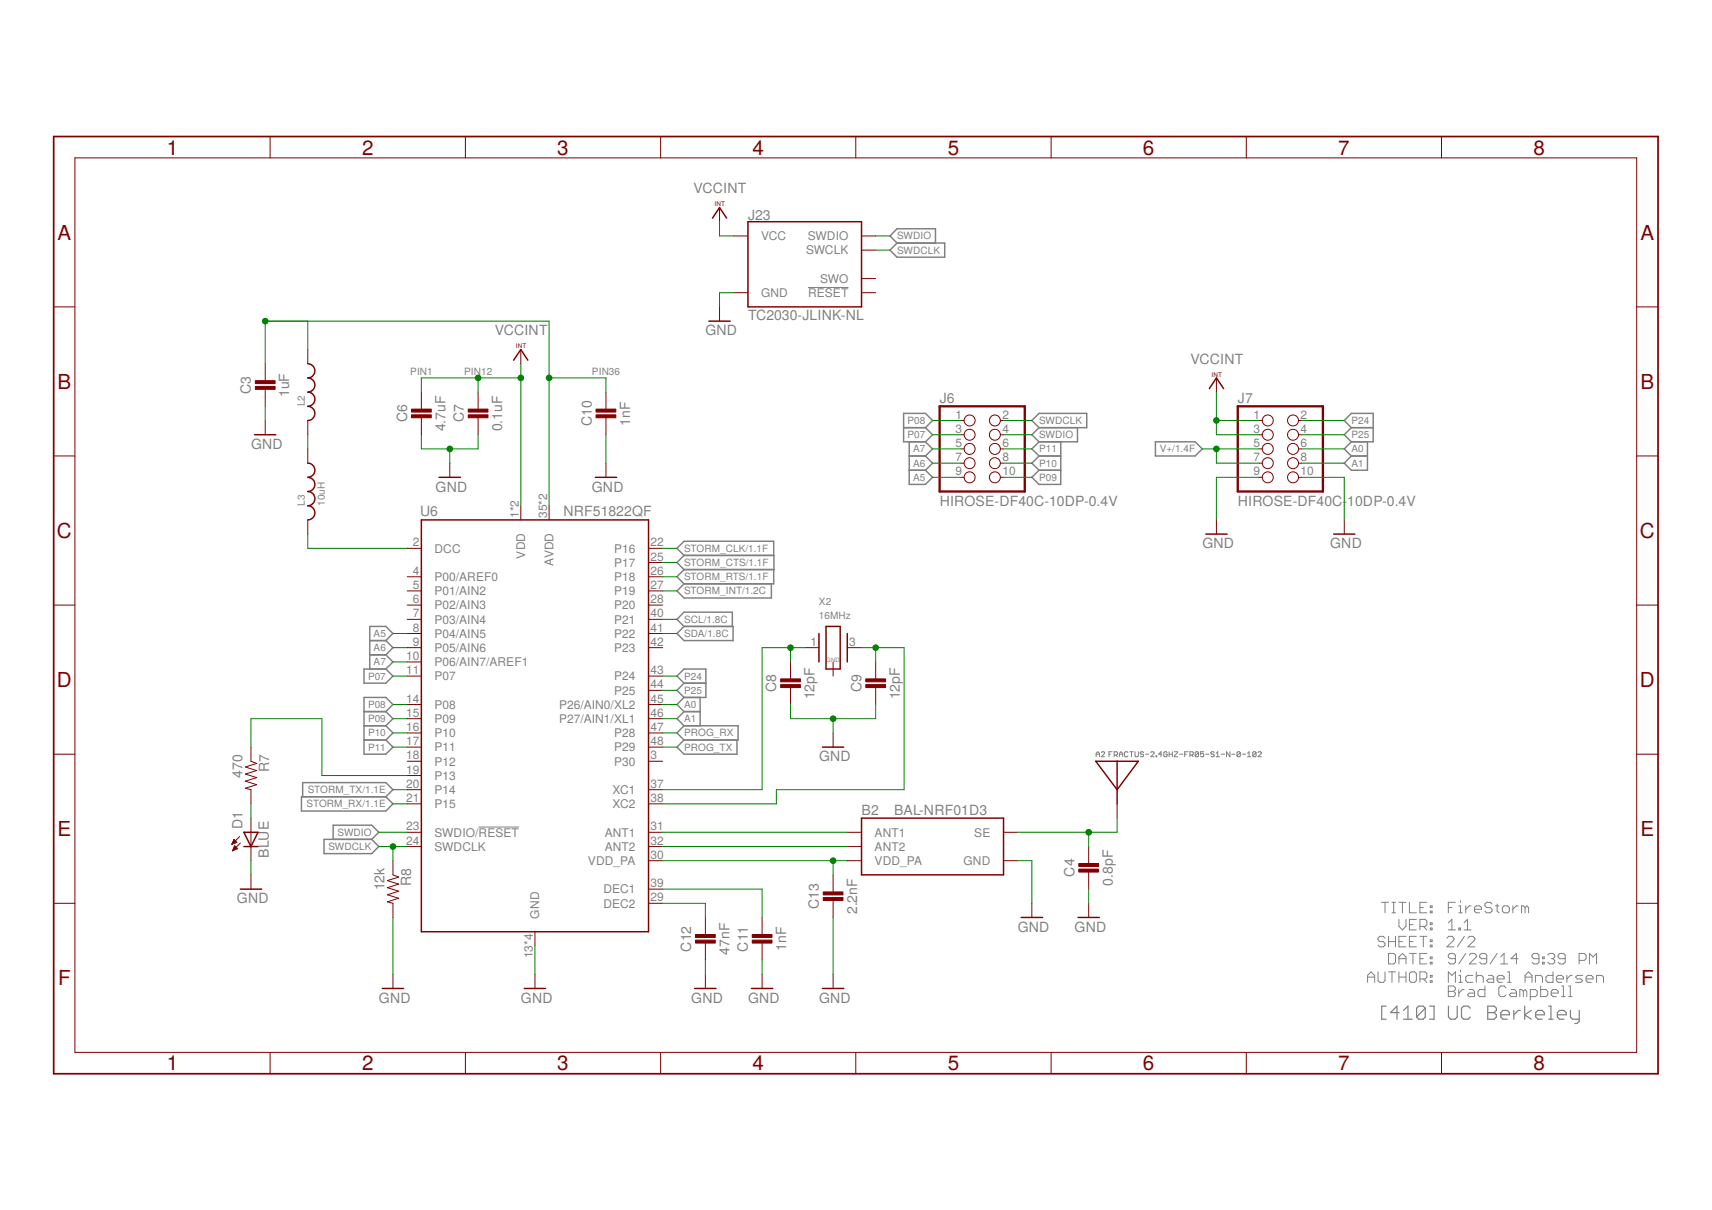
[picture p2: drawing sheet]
<svg xmlns="http://www.w3.org/2000/svg" width="297mm" height="210mm" viewBox="0 0 297 210" stroke-linecap="round" stroke-linejoin="round" font-family="sans-serif">
<g fill="none" stroke="#808080" stroke-width=".17">
<path d="M140.2 49.9h7M190.2 130.8h.6M190.2 131.3v-.6l.3-.3 .3 .3v.6M191.1 130.6l.1-.2h.3l.2 .2-.6 .7h.6M192.4 130.8h.3M193 130.4h-.6v.9M193.3 131h.4l.2-.2v-.2l-.2-.2h-.4v.9M193.6 131l.3 .3M194.2 130.8h.6M194.2 131.3v-.6l.3-.3 .3 .3v.6M195.7 130.6l-.1-.2h-.3l-.2 .2v.5l.2 .2h.3l.1-.2M196 130.4h.6"/>
<path d="M196.3 130.4v.9M196.9 130.4v.7l.2 .2h.3l.1-.2v-.7M198.4 130.6l-.1-.2h-.3l-.2 .3 .2 .1h.3l.1 .3-.1 .2h-.3l-.2-.2M198.8 130.8h.5M199.7 130.6l.1-.2h.3l.1 .2-.5 .7h.5M200.6 131.1h.1v.2h-.1zM201.6 130.8h-.6l.4-.4v.9M202.5 130.6l-.1-.2h-.3l-.2 .2v.5l.2 .2h.3l.1-.2v-.3h-.3M202.8 130.8h.6M202.8 130.4v.9M203.4 130.4v.9M203.8 130.4h.5v.2l-.5 .5v.2h.5"/>
<path d="M204.7 130.8h.5M205.5 130.8h.3M206.1 130.4h-.6v.9M206.5 131h.4l.1-.2-.1-.4h-.4v.9M206.8 131l.2 .3M207.9 130.6l-.1-.2h-.3l-.1 .2v.5M207.9 130.6v.5l-.1 .2h-.3l-.1-.2M207.9 130.6l-.5 .5M208.9 130.4h-.6v.4l.4-.1 .2 .1v.3l-.2 .2h-.3l-.1-.2M209.2 130.8h.6M210.7 130.6l-.2-.2h-.3l-.1 .3 .1 .1h.3l.2 .3-.2 .2h-.3l-.1-.2M211 131.3h.6"/>
<path d="M211 130.7l.3-.3v.9M211.9 130.8h.6M213.4 130.4v.9l-.6-.9v.9M213.7 130.8h.6M215.2 130.6l-.1-.2h-.3l-.2 .2v.5M215.2 130.6v.5l-.1 .2h-.3l-.2-.2M215.2 130.6l-.6 .5M215.5 130.8h.6M216.5 131.3h.5M216.5 130.7l.2-.3v.9M217.9 130.6l-.1-.2h-.3l-.1 .2v.5M217.9 130.6v.5l-.1 .2h-.3l-.1-.2"/>
<path d="M217.9 130.6l-.5 .5M218.3 130.6l.1-.2h.3l.1 .2-.5 .7h.5M83 143.5h7M239.7 156.5h1.2M240.3 156.5v1.8M241.5 156.5h.6M241.5 158.3h.6M241.8 156.5v1.8M242.7 156.5h1.2M242.7 159.5v1.2l.6 .6 .6-.6v-1.2M243.3 156.5v1.8M244.5 156.5v1.8h1.2"/>
<path d="M245.7 159.5h-1.2v1.8h1.2M246.4 157.4h.6M247.6 156.5h-1.2v1.8h1.2M248.2 158.1h.3v.2h-.3zM248.2 157.1h.3v.3h-.3zM251.3 157.4h.6M252.5 156.5h-1.2v1.8M253.1 158.3h.6M253.1 157.1h.3v1.2M253.4 156.2v.3M254.3 157.1v1.2M255.2 157.1h-.3l-.6 .6"/>
<path d="M255.8 157.7h1.2v-.3l-.3-.3h-.6l-.3 .3v.7l.3 .2h.6M258.9 156.8l-.3-.3h-.7l-.3 .3v.3l.3 .3h.7l.3 .3v.4l-.3 .2h-.7l-.3-.2M259.5 157.1h.6M259.8 156.8v1.3l.3 .2M260.7 157.4l.3-.3h.6l.3 .3v.7l-.3 .2h-.6l-.3-.2zM262.5 157.1v1.2M263.4 157.1h-.3l-.6 .6M264.6 157.4l-.3-.3h-.3v1.2M264.6 157.4v.9M264.6 157.4l.3-.3 .3 .3v.9M237.3 170.4v-1.2l.6-.6 .6 .6v1.2M237.3 169.5h1.2"/>
<path d="M239.1 168.6v1.5l.3 .3h.6l.3-.3v-1.5M240.3 162.8l-.3-.4h-.6l-.3 .4v.2l.3 .3h.6l.3 .4v.3l-.3 .3h-.6l-.3-.3M240.9 162.4v1.9M240.9 165.4h.9l.3 .3v1.2l-.3 .3h-.9zM240.9 168.6h1.2M240.9 163.3h1.2M241.5 168.6v1.8M242.1 162.4v1.9M242.7 167.2v-1.2l.6-.6 .6 .6v1.2M242.7 168.6v1.8M242.7 166.3h1.2M242.7 169.5h1.2"/>
<path d="M242.7 163.3h.6M243.9 162.4h-1.2v1.9h1.2M243.9 168.6v1.8M244.5 160.4h.7M244.5 165.4h1.2M244.5 163.3h.7M244.8 168.6h.6l.3 .3v1.2l-.3 .3h-.6l-.3-.3v-1.2zM245.2 165.4v1.8M245.7 162.4h-1.2v1.9h1.2M246.4 160.7h.9l.3-.3v-.6l-.3-.3h-.9v1.8M246.4 169.8h.9l.3-.3v-.6l-.3-.3h-.9v1.8M246.4 166.3h.6"/>
<path d="M246.4 162.4h1.2M247 160.7l.6 .6M247 169.8l.6 .6M247 162.4v1.9M247.6 165.4h-1.2v1.8h1.2M248.2 160.1h.3v.3h-.3zM248.2 161h.3v.3h-.3zM248.2 163h.3v.3h-.3zM248.2 164h.3v.3h-.3zM248.2 166h.3v.3h-.3zM248.2 166.9h.3v.3h-.3zM248.2 169.2h.3v.3h-.3z"/>
<path d="M248.2 170.1h.3v.3h-.3zM251 162.8l.4-.4h.6l.3 .4v.2l-1.3 1.3h1.3M251.3 161.3h1.2M251.3 170.4v-1.8l.6 .6 .6-.6v1.8M251.3 171h.9l.3 .4v.3l-.3 .3 .3 .3v.3l-.3 .3h-.9zM251.3 160.1l.6-.6v1.8M251.3 172h.9M252.5 166.3h-.9l-.3-.3v-.3l.3-.3h.6l.3 .3v1.2l-.3 .3h-.6l-.3-.3M253.1 161h.3v.3h-.3zM253.1 170.4h.6M253.1 169.2h.3v1.2M253.1 171.7v1.2"/>
<path d="M253.4 168.3v.3M254 161.3h1.2M254 160.1l.6-.6v1.8M254 171.7h-.3l-.6 .6M254.1 162.4l-1.2 1.9M254.3 165.4l-1.2 1.8M254.7 162.8l.3-.4h.6l.3 .4v.2l-1.2 1.3h1.2M254.9 171.7h.6l.3 .3v.9h-.9l-.3-.3 .3-.3h.9M254.9 165.7l.3-.3h.6l.3 .3v.3l-1.2 1.2h1.2M255.5 169.2h-.9l-.3 .3v.6l.3 .3h.9M256.1 169.5l.3-.3h.6l.3 .3v.9M256.1 168.6v1.8"/>
<path d="M257.6 171v1.9h-.9l-.3-.3v-.6l.3-.3h.9M258 166.3h-1l-.3-.3v-.3l.3-.3h.6l.4 .3v1.2l-.4 .3h-.6l-.3-.3M258.3 169.2h.6l.3 .3v.9h-.9l-.4-.3 .4-.3h.9M259.8 169.8h1.2v-.3l-.3-.3h-.6l-.3 .3v.6l.3 .3h.6M259.8 165.4l-1.2 1.8M260.4 167.2h1.2M260.4 166l.6-.6v1.8M261.3 171.4l-.3-.4h-.6l-.3 .4v1.2l.3 .3h.6l.3-.3M261.6 170.4h.6M261.6 168.6h.3v1.8M262.2 171.7h.6l.3 .3v.9h-.9l-.3-.3 .3-.3h.9M263.4 166.3h-1.2l.9-.9v1.8"/>
<path d="M264.3 172l-.3-.3h-.3v1.2M264.3 172v.9M264.3 172l.3-.3 .3 .3v.9M264.6 169.5h1.2M264.6 170.4v-1.2l.6-.6 .6 .6v1.2M265.5 172.9h.9l.3-.3v-.6l-.3-.3h-.9v1.8M266.4 170.4v-1.2h.9l.3 .3v.9M267 166.3h-.9l-.3-.3v-.3l.3-.3h.6l.3 .3v1.2l-.3 .3h-.6l-.3-.3M267.3 171v1.9h.9l.3-.3v-.6l-.3-.3h-.9M267.6 166.9h.3v.3h-.3zM267.6 166h.3v.3h-.3zM268.5 165.7l.3-.3h.7l.2 .3v.3l-.2 .3"/>
<path d="M269.1 166.3h.4M269.1 172.3h1.3v-.3l-.4-.3h-.6l-.3 .3v.6l.3 .3h.6M269.5 166.3l.2 .3v.3l-.2 .3h-.7l-.3-.3M269.5 168.6v1.8h-1l-.3-.3v-.6l.3-.3h1M270 169.8h1.3v-.3l-.3-.3h-.7l-.3 .3v.6l.3 .3h.7M271 171h.3v1.9M271 172.9h.6M271.6 166.3h-.9l-.4-.3v-.3l.4-.3h.6l.3 .3v1.2l-.3 .3h-.6l-.4-.3M271.9 169.2v1.2M272.2 171h.3v1.9M272.2 172.9h.6M272.8 169.2h-.3l-.6 .6"/>
<path d="M274 166.6h.9l.3-.3v-.6l-.3-.3h-.9v1.8M274.6 169.2h-.9l-.3 .3 .3 .3h.6l.3 .3-.3 .3h-.9M275.2 169.8h1.2v-.3l-.3-.3h-.6l-.3 .3v.6l.3 .3h.6M275.8 167.2v-1.8l.6 .6 .6-.6v1.8M277 170.4v-1.2h.9l.3 .3v.9"/>
</g>
<g fill="none" stroke="#808080" stroke-width=".21">
<path d="M240.5 174.5h-.8v2.3h.8M242.8 175.7h-1.5l1.1-1.2v2.3M243.5 176.8h1.5M243.5 175.3l.8-.8v2.3M247.3 174.9v1.5l-.4 .4h-.7l-.4-.4M247.3 174.9l-.4-.4h-.7l-.4 .4v1.5M247.3 174.9l-1.5 1.5M248.1 174.5h.7v2.3h-.7M251.3 174.5v1.9l.4 .4h.8l.3-.4v-1.9M255.1 174.9l-.4-.4h-.7l-.4 .4v1.5l.4 .4h.7l.4-.4M258.1 174.5h1.1l.4 .4v.4l-.4 .4 .4 .3v.4l-.4 .4h-1.1zM258.1 175.7h1.1"/>
<path d="M260.4 176h1.5v-.3l-.4-.4h-.7l-.4 .4v.7l.4 .4h.7M262.7 175.3v1.5M263.8 175.3h-.4l-.7 .7M264.5 174.5v2.3M265.7 175.3l-1.2 .7 1.2 .8M266.4 176h1.5v-.3l-.3-.4h-.8l-.4 .4v.7l.4 .4h.8M268.7 176.8h.8M268.7 174.5h.4v2.3M270.2 176h1.5v-.3l-.3-.4h-.8l-.4 .4v.7l.4 .4h.8M272.5 175.3v1.1l.4 .4h1.1M274 175.3v1.9l-.4 .3h-.4"/>
</g>
<g fill="none" stroke="#808080" stroke-width=".25">
<path d="M154.4 43.4l1.2-1.2h8.3v2.4h-8.3zM155.6 42.2l-1.2-1.3 1.2-1.2h6.7v2.5M156.8 74.2h3.8M157.8 79.1h2.8M157.8 76.6v7.4h2.8l1.2-1.2-1.2-1.2M160.6 74.2l1.2-1.3-1.2-1.2h-3.8v4.9h3.8M160.6 76.6l1.2 1.3-1.2 1.2M160.6 79.1l1.2 1.2-1.2 1.3M160.6 74.2l1.2 1.2-1.2 1.2M179 72.9l1.3-1.2h8.3v2.5h-8.3zM180.3 74.2l-1.3 1.2 1.3 1.2M180.3 79.1h3.7"/>
<path d="M180.3 79.1l-1.3 1.2 1.3 1.3M180.3 76.6l-1.3 1.3 1.3 1.2M184 76.6v7.4h-3.7l-1.3-1.2 1.3-1.2M186.9 74.2v2.4h-6.6M200.5 76.6h6.9l1.2 1.3-1.2 1.2h-6.9zM234.5 74.2l-1.3-1.3 1.3-1.2h3.8v4.9h-3.8M234.5 74.2h3.8M234.5 79.1h2.8M234.5 74.2l-1.3 1.2 1.3 1.2M234.5 76.6l-1.3 1.3 1.3 1.2M237.3 76.6v5h-2.8l-1.3-1.3 1.3-1.2M118.7 96.4l-1.2-1.3 1.2-1.2h15.5v2.5"/>
<path d="M118.7 96.4h15.6v2.4h-15.6M118.7 96.4l-1.2 1.2 1.2 1.2M118.7 98.8l-1.2 1.3 1.2 1.2M134.2 98.8v2.5h-15.5M157.8 81.6h2.8M180.3 81.6h3.7M63.2 116.1h3.8l1.2 1.2-1.2 1.2h-3.8zM64.2 113.6h2.8M64.2 111.1h2.8M67 113.6l1.2 1.2-1.2 1.3M67 111.1l1.2-1.2-1.2-1.2h-2.8v7.4M67 111.1l1.2 1.3-1.2 1.2"/>
<path d="M117.5 109.9l1.2-1.2h8.5v2.4h-8.5zM118.7 118.5l-1.2-1.2 1.2-1.2h3.8v4.9h-3.8M118.7 118.5l-1.2 1.3 1.2 1.2M118.7 118.5h3.8M118.7 101.3l-1.2 1.2 1.2 1.2h15.1v-2.4M118.7 108.7l-1.2-1.3 1.2-1.2h8.4v2.5M52.3 138.2h14.7l1.2 1.2-1.2 1.3h-14.7zM52.5 138.2v-2.4h14.5l1.2 1.2-1.2 1.2M63.2 123.4h3.8M63.2 125.9h3.8M63.2 128.4h3.8M67 123.4l1.2-1.2-1.2-1.2h-3.8v9.8h3.8l1.2-1.2-1.2-1.2"/>
<path d="M67 123.4l1.2 1.3-1.2 1.2M67 125.9l1.2 1.2-1.2 1.3M118.7 121l-1.2 1.2 1.2 1.2M118.7 123.4h2.8M118.7 125.9h9.4v2.5h-9.4M118.7 128.4l-1.2 1.2 1.2 1.2h9.2v-2.4M118.7 125.9l-1.2 1.2 1.2 1.3M118.7 123.4l-1.2 1.3 1.2 1.2M121.5 121v4.9M56.2 145.6h8.3l1.2 1.3-1.2 1.2h-8.3zM57.8 145.6v-2.4h6.7l1.2 1.2-1.2 1.2"/>
</g>
<path d="M9.3 23.7h278.4v162.6h-278.4z" fill="none" stroke="#800000" stroke-width=".3"/>
<g fill="none" stroke="#800000" stroke-width=".17">
<path d="M13 27.4h271v155.2h-271zM46.9 23.7v3.7M80.8 23.7v3.7M114.6 23.7v3.7M124.8 36v2.5M148.5 23.7v3.7M182.4 23.7v3.7M216.2 23.7v3.7M250.1 23.7v3.7M9.3 53.2h3.7M124.8 53.2v2.5M127.3 40.9h2.5"/>
<path d="M127.3 50.8h2.5M149.5 40.9h2.4M149.5 43.4h2.4M149.5 48.3h2.4M149.5 50.8h2.4M284 53.2h3.7M9.3 79.1h3.7M46 63.1v3M46 67.3v3.2M46 72.9v2.5M53.4 60.6v2.5M53.4 72.9v2.5"/>
<path d="M53.4 77.9v2.4M73.1 68v3M73.1 72.2v3.2M83 68v3M83 72.2v3.2M90.4 60.6v2.5M105.1 68v3M105.1 72.2v3.2M166.7 72.9h.6M166.7 75.4h.6M166.7 77.9h.6M173.6 72.9h.5"/>
<path d="M173.6 75.4h.5M173.6 77.9h.5M211.1 65.6v2.4M218.5 72.9h.5M218.5 75.4h.5M218.5 77.9h.5M225.3 72.9h.5M225.3 75.4h.5M225.3 77.9h.5M284 79.1h3.7M53.4 90.2v2.4M70.7 95.1h2.4"/>
<path d="M78 80.3v2.5M90.4 87.7v2.5M95.3 87.7v2.5M105.1 80.3v2.5M112.5 95.1h2.5M112.5 97.6h2.5M166.7 80.3h.6M166.7 82.8h.6M173.6 80.3h.5M173.6 82.8h.5M211.1 90.2v2.4M218.5 80.3h.5"/>
<path d="M218.5 82.8h.5M225.3 80.3h.5M225.3 82.8h.5M233.2 90.2v2.4M9.3 105h3.7M70.7 105h2.4M70.7 100.1h2.4M70.7 102.5h2.4M70.7 107.4h2.4M70.7 109.9h2.4M70.7 112.4h2.4M70.7 114.8h2.4"/>
<path d="M70.7 117.3h2.4M112.5 105h2.5M112.5 100.1h2.5M112.5 102.5h2.5M112.5 107.4h2.5M112.5 109.9h2.5M112.5 112.4h2.5M112.5 117.3h2.5M112.5 119.8h2.5M137.2 114.8v3M137.2 119v3.2M139.6 112.4h2.5"/>
<path d="M144.5 114.8v2.5M147 112.4h2.5M151.9 114.8v3M151.9 119v3.2M284 105h3.7M9.3 130.8h3.7M43.5 129.6v2.5l1 .3-1.9 .7 1.9 .6-1.9 .6 1.9 .6-1.9 .6 1.9 .6-1.9 .6 .9 .3v2.4M70.7 137h2.4M70.7 139.4h2.4M70.7 122.2h2.4M70.7 124.7h2.4M70.7 127.1h2.4"/>
<path d="M70.7 129.6h2.4M70.7 132.1h2.4M70.7 134.5h2.4M112.5 137h2.5M112.5 139.4h2.5M112.5 122.2h2.5M112.5 124.7h2.5M112.5 127.1h2.5M112.5 129.6h2.5M112.5 132.1h2.5M144.5 127.1v2.5M193.8 139.4v2.5"/>
<path d="M284 130.8h3.7M9.3 156.7h3.7M40.2 146.4h.1M40.3 146.3h.3M40.3 146.2h.6M40.4 146.1h.7M40.4 147.5h.2M40.4 146h.5M40.4 147.4h.5M40.5 145.9h.3M40.5 147.2h.6M40.5 145.7h.2"/>
<path d="M40.5 147.1h.6M40.6 145.6l-.4 .9M40.6 145.6l.5 .5-.9 .4M40.6 145.6h.1M40.6 147h.4M40.6 146.9h.3M40.7 146.8h.1M40.7 146.7l.5 .5-.9 .4zM41.6 145.1l-1.4 1.4M41.7 146.2l-1.4 1.4M43.5 141.9v7.4M43.5 151.8v2.4"/>
<path d="M68.2 149.3v2.5l1 .3-2 .7 2 .6-2 .6 2 .6-2 .6 2 .6-2 .6 1 .3v2.5M70.7 144.4h2.4M70.7 146.9h2.4M112.5 156.7h2.5M112.5 144.4h2.5M112.5 146.9h2.5M112.5 154.2h2.5M112.5 149.3h2.5M122.4 159.2v2.9M132.2 159.2v2.9M144.5 151.8v2.9M144.5 156v3.2"/>
<path d="M147 144.4h2.5M147 146.9h2.5M147 149.3h2.5M174.1 144.4h2.5M174.1 149.3h2.5M179 156.7v2.5M188.9 146.9v2.9M188.9 151v3.2M188.9 156.7v2.5M284 156.7h3.7M68.2 169v2.5M92.8 161.6v2.5"/>
<path d="M92.8 169v2.5M122.4 163.3v3.3M122.4 169v2.5M132.2 163.3v3.3M132.2 169v2.5M144.5 169v2.5M46.9 182.6v3.7M80.8 182.6v3.7M114.6 182.6v3.7M148.5 182.6v3.7M182.4 182.6v3.7M216.2 182.6v3.7"/>
<path d="M250.1 182.6v3.7"/>
<circle cx="168.2" cy="75.4" r=".95"/>
<circle cx="168.2" cy="72.9" r=".95"/>
<circle cx="168.2" cy="77.9" r=".95"/>
<circle cx="172.6" cy="72.9" r=".95"/>
<circle cx="172.6" cy="75.4" r=".95"/>
<circle cx="172.6" cy="77.9" r=".95"/>
<circle cx="220" cy="77.9" r=".95"/>
<circle cx="220" cy="72.9" r=".95"/>
<circle cx="220" cy="75.4" r=".95"/>
<circle cx="224.3" cy="77.9" r=".95"/>
<circle cx="224.3" cy="75.4" r=".95"/>
<circle cx="224.3" cy="72.9" r=".95"/>
<circle cx="168.2" cy="80.3" r=".95"/>
<circle cx="168.2" cy="82.8" r=".95"/>
<circle cx="172.6" cy="80.3" r=".95"/>
<circle cx="172.6" cy="82.8" r=".95"/>
<circle cx="220" cy="82.8" r=".95"/>
<circle cx="220" cy="80.3" r=".95"/>
<circle cx="224.3" cy="82.8" r=".95"/>
<circle cx="224.3" cy="80.3" r=".95"/>
</g>
<g fill="#800000" stroke="#800000" stroke-width=".17">
<path d="M81.2 71h3.5v.5h-3.5z"/>
<path d="M81.2 72h3.5v.5h-3.5z"/>
<path d="M103.4 71h3.4v.5h-3.4z"/>
<path d="M103.4 72h3.4v.5h-3.4z"/>
<path d="M71.4 71h3.4v.5h-3.4z"/>
<path d="M71.4 72h3.4v.5h-3.4z"/>
<path d="M44.3 66h3.4v.5h-3.4z"/>
<path d="M44.3 67h3.4v.5h-3.4z"/>
<path d="M135.4 117.8h3.5v.5h-3.5z"/>
<path d="M135.4 118.8h3.5v.5h-3.5z"/>
<path d="M150.2 117.8h3.4v.5h-3.4z"/>
<path d="M150.2 118.8h3.4v.5h-3.4z"/>
<path d="M130.5 162.1h3.4v.5h-3.4z"/>
<path d="M130.5 163.1h3.4v.5h-3.4z"/>
<path d="M120.7 162.1h3.4v.5h-3.4z"/>
<path d="M120.7 163.1h3.4v.5h-3.4z"/>
<path d="M142.8 154.7h3.5v.5h-3.5z"/>
<path d="M142.8 155.7h3.5v.5h-3.5z"/>
<path d="M187.2 149.8h3.4v.5h-3.4z"/>
<path d="M187.2 150.8h3.4v.5h-3.4z"/>
</g>
<g fill="none" stroke="#800000" stroke-width=".25">
<path d="M123.6 37.8l1.2-1.8 1.3 1.8M129.8 38.5h19.7v14.7h-19.7zM123 55.7h3.7M44.2 75.4h3.7M53.4 63.1a1.23 1.23 0 0 1 1.2 1.2 1.23 1.23 0 0 1-1.2 1.3 1.24 1.24 0 0 1 1.2 1.2 1.24 1.24 0 0 1-1.2 1.2 1.23 1.23 0 0 1 1.2 1.3 1.23 1.23 0 0 1-1.2 1.2 1.23 1.23 0 0 1 1.2 1.2 1.23 1.23 0 0 1-1.2 1.2M89.1 62.5l1.3-1.9 1.2 1.9M209.8 67.4l1.3-1.8 1.2 1.8M53.4 80.3a1.23 1.23 0 0 1 1.2 1.3 1.23 1.23 0 0 1-1.2 1.2 1.23 1.23 0 0 1 1.2 1.2 1.23 1.23 0 0 1-1.2 1.3 1.24 1.24 0 0 1 1.2 1.2 1.24 1.24 0 0 1-1.2 1.2 1.23 1.23 0 0 1 1.2 1.3 1.23 1.23 0 0 1-1.2 1.2M73.1 90.2h39.4v71.4h-39.4zM76.2 82.8h3.7M103.3 82.8h3.7M209.2 92.6h3.7"/>
<path d="M231.4 92.6h3.7M142.1 109.9v4.9M143.3 108.7h2.5v7.4h-2.5zM147 109.9v4.9M142.7 129.6h3.7M190.1 132.1h7.4l-3.7 4.9zM193.8 132.1v7.3M41.7 154.2h3.7M42.3 144.4h2.5l-1.3 2.5zM42.3 146.9h2.5M149.5 141.9h24.6v9.9h-24.6zM177.2 159.2h3.7"/>
<path d="M187 159.2h3.7M66.3 171.5h3.7M91 171.5h3.7M120.5 171.5h3.7M130.4 171.5h3.7M142.7 171.5h3.7"/>
</g>
<path d="M163 70.5h14.8v14.8h-14.8zM214.8 70.5h14.7v14.8h-14.7z" fill="none" stroke="#800000" stroke-width=".4"/>
<g fill="none" stroke="#008000" stroke-width=".17">
<path d="M124.8 38.5v2.4h2.5M53.4 55.7v4.9M127.3 50.8h-2.5v2.4M151.9 43.4h2.5M151.9 40.9h2.5M46 63.1v-7.4h49.3v32M46 70.5v2.4M53.4 75.4v2.5M73.1 75.4v2.5h9.9v-2.5M78 77.9v2.4M83 65.6v2.4M90.4 65.6h-17.3v2.4"/>
<path d="M90.4 63.1v24.6M95.3 65.6h9.8v2.4M105.1 75.4v4.9M161.8 77.9h4.9M161.8 72.9h4.9M161.8 75.4h4.9M174.1 77.9h4.9M174.1 72.9h4.9M174.1 75.4h4.9M208.6 77.9h9.9M211.1 68v7.4h7.4M211.1 77.9v2.4h7.4"/>
<path d="M211.1 72.9h7.4M225.8 77.9h7.4M225.8 72.9h7.4M225.8 75.4h7.4M53.4 92.6v2.5h17.3M115 95.1h2.5M115 97.6h2.5M161.8 82.8h4.9M161.8 80.3h4.9M174.1 82.8h4.9M174.1 80.3h4.9M218.5 82.8h-7.4v7.4"/>
<path d="M225.8 82.8h7.4v7.4M225.8 80.3h7.4M68.2 112.4h2.5M68.2 114.8h2.5M68.2 109.9h2.5M68.2 117.3h2.5M115 109.9h2.5M115 119.8h2.5M115 117.3h2.5M115 100.1h2.5M115 102.5h2.5M115 107.4h2.5"/>
<path d="M137.2 112.4v2.4M139.6 112.4h-7.4v24.6h-17.2M149.5 112.4h7.4v24.6h-22.2v2.4h-19.7M151.9 112.4v2.4M43.5 129.6v-4.9h12.4v9.8h14.8M43.5 139.4v2.5M68.2 124.7h2.5M68.2 137h2.5M68.2 139.4h2.5M68.2 122.2h2.5M68.2 127.1h2.5M68.2 129.6h2.5"/>
<path d="M115 124.7h2.5M115 122.2h2.5M115 127.1h2.5M115 129.6h2.5M137.2 122.2v2.5h14.7v-2.5M144.5 124.7v2.4M43.5 149.3v2.5M65.7 144.4h5M65.7 146.9h5M68.2 146.9v2.4M68.2 159.2v9.8M115 149.3h32"/>
<path d="M115 156.7h7.4v2.5M115 154.2h17.2v5M115 144.4h32M115 146.9h32M144.5 149.3v2.5M144.5 159.2v9.8M176.6 149.3h2.4v7.4M188.9 144.4v2.5M188.9 154.2v2.5M193.8 141.9v2.5h-17.2M92.8 164.1v4.9M122.4 166.6v2.4"/>
<path d="M132.2 166.6v2.4"/>
</g>
<g fill="#008000" stroke="#008000" stroke-width=".17">
<circle cx="78" cy="77.9" r=".49"/>
<circle cx="144.5" cy="124.7" r=".49"/>
<circle cx="144.5" cy="149.3" r=".49"/>
<circle cx="188.9" cy="144.4" r=".49"/>
<circle cx="95.3" cy="65.6" r=".49"/>
<circle cx="46" cy="55.7" r=".49"/>
<circle cx="137.2" cy="112.4" r=".49"/>
<circle cx="151.9" cy="112.4" r=".49"/>
<circle cx="68.2" cy="146.9" r=".49"/>
<circle cx="211.1" cy="77.9" r=".49"/>
<circle cx="83" cy="65.6" r=".49"/>
<circle cx="90.4" cy="65.6" r=".49"/>
<circle cx="211.1" cy="72.9" r=".49"/>
</g>
<g font-size="3.6" fill="#800000">
<text x="28.9" y="26.8">1</text>
<text x="62.8" y="26.8">2</text>
<text x="96.7" y="26.8">3</text>
<text x="130.6" y="26.8">4</text>
<text x="164.4" y="26.8">5</text>
<text x="198.3" y="26.8">6</text>
<text x="232.2" y="26.8">7</text>
<text x="266.1" y="26.8">8</text>
<text x="10" y="41.6">A</text>
<text x="284.6" y="41.6">A</text>
<text x="10" y="67.4">B</text>
<text x="284.6" y="67.4">B</text>
<text x="9.9" y="93.3">C</text>
<text x="284.5" y="93.3">C</text>
<text x="9.9" y="119.2">D</text>
<text x="284.5" y="119.2">D</text>
<text x="10" y="145">E</text>
<text x="284.6" y="145">E</text>
<text x="10.1" y="170.9">F</text>
<text x="284.8" y="170.9">F</text>
<text x="28.9" y="185.7">1</text>
<text x="62.8" y="185.7">2</text>
<text x="96.7" y="185.7">3</text>
<text x="130.6" y="185.7">4</text>
<text x="164.4" y="185.7">5</text>
<text x="198.3" y="185.7">6</text>
<text x="232.2" y="185.7">7</text>
<text x="266.1" y="185.7">8</text>
</g>
<g font-size="2.4" fill="#808080">
<text x="120.4" y="33.5">VCCINT</text>
<text x="129.8" y="38.2">J23</text>
<text x="85.9" y="58.2">VCCINT</text>
<text x="122.4" y="58.2">GND</text>
<text x="129.8" y="55.5">TC2030-JLINK-NL</text>
<text x="206.6" y="63.1">VCCINT</text>
<text x="43.5" y="68.3" transform="rotate(-90 43.5 68.3)">C3</text>
<text x="50.2" y="68.9" transform="rotate(-90 50.2 68.9)">1uF</text>
<text x="163" y="69.9">J6</text>
<text x="214.8" y="69.9">J7</text>
<text x="43.6" y="77.9">GND</text>
<text x="70.6" y="73.3" transform="rotate(-90 70.6 73.3)">C6</text>
<text x="77.3" y="74.9" transform="rotate(-90 77.3 74.9)">4.7uF</text>
<text x="80.5" y="73.3" transform="rotate(-90 80.5 73.3)">C7</text>
<text x="87.1" y="74.9" transform="rotate(-90 87.1 74.9)">0.1uF</text>
<text x="102.7" y="73.9" transform="rotate(-90 102.7 73.9)">C10</text>
<text x="109.3" y="73.8" transform="rotate(-90 109.3 73.8)">1nF</text>
<text x="72.9" y="89.5">U6</text>
<text x="75.6" y="85.3">GND</text>
<text x="97.8" y="89.5">NRF51822QF</text>
<text x="102.7" y="85.3">GND</text>
<text x="163" y="87.7">HIROSE-DF40C-10DP-0.4V</text>
<text x="214.8" y="87.7">HIROSE-DF40C-</text>
<text x="233.8" y="87.7">10DP-0.4V</text>
<text x="208.6" y="95.1">GND</text>
<text x="230.8" y="95.1">GND</text>
<text x="134.7" y="120.1" transform="rotate(-90 134.7 120.1)">C8</text>
<text x="141.3" y="121.3" transform="rotate(-90 141.3 121.3)">12pF</text>
<text x="149.5" y="120.1" transform="rotate(-90 149.5 120.1)">C9</text>
<text x="156.1" y="121.3" transform="rotate(-90 156.1 121.3)">12pF</text>
<text x="42.1" y="134.9" transform="rotate(-90 42.1 134.9)">470</text>
<text x="46.7" y="134" transform="rotate(-90 46.7 134)">R7</text>
<text x="142.1" y="132.1">GND</text>
<text x="42.1" y="143.9" transform="rotate(-90 42.1 143.9)">D1</text>
<text x="149.5" y="141.4">B2</text>
<text x="155.2" y="141.4">BAL-NRF01D3</text>
<text x="46.6" y="148.8" transform="rotate(-90 46.6 148.8)">BLUE</text>
<text x="66.7" y="154.5" transform="rotate(-90 66.7 154.5)">12k</text>
<text x="71.3" y="153.7" transform="rotate(-90 71.3 153.7)">R8</text>
<text x="186.4" y="152.1" transform="rotate(-90 186.4 152.1)">C4</text>
<text x="193.1" y="153.7" transform="rotate(-90 193.1 153.7)">0.8pF</text>
<text x="41.1" y="156.7">GND</text>
<text x="142.1" y="157.7" transform="rotate(-90 142.1 157.7)">C13</text>
<text x="148.7" y="158.6" transform="rotate(-90 148.7 158.6)">2.2nF</text>
<text x="176.6" y="161.6">GND</text>
<text x="186.4" y="161.6">GND</text>
<text x="119.9" y="165.1" transform="rotate(-90 119.9 165.1)">C12</text>
<text x="126.6" y="165.7" transform="rotate(-90 126.6 165.7)">47nF</text>
<text x="129.8" y="165.1" transform="rotate(-90 129.8 165.1)">C11</text>
<text x="136.4" y="165" transform="rotate(-90 136.4 165)">1nF</text>
<text x="65.7" y="173.9">GND</text>
<text x="90.4" y="173.9">GND</text>
<text x="119.9" y="173.9">GND</text>
<text x="129.8" y="173.9">GND</text>
<text x="142.1" y="173.9">GND</text>
</g>
<g font-size="2.1" fill="#808080">
<text x="132" y="41.7">VCC</text>
<text x="140.2" y="41.7">SWDIO</text>
<text x="139.9" y="44.1">SWCLK</text>
<text x="132" y="51.5">GND</text>
<text x="140.2" y="51.5">RESET</text>
<text x="142.3" y="49.1">SWO</text>
<text x="165.8" y="72.6">1</text>
<text x="165.8" y="75.1">3</text>
<text x="165.8" y="77.5">5</text>
<text x="173.9" y="72.6">2</text>
<text x="173.9" y="75.1">4</text>
<text x="173.9" y="77.5">6</text>
<text x="217.5" y="72.6">1</text>
<text x="217.5" y="75.1">3</text>
<text x="217.5" y="77.5">5</text>
<text x="225.6" y="72.6">2</text>
<text x="225.6" y="75.1">4</text>
<text x="225.6" y="77.5">6</text>
<text x="165.8" y="80">7</text>
<text x="165.8" y="82.5">9</text>
<text x="173.9" y="80">8</text>
<text x="173.9" y="82.5">10</text>
<text x="217.5" y="80">7</text>
<text x="217.5" y="82.5">9</text>
<text x="225.6" y="80">8</text>
<text x="225.6" y="82.5">10</text>
<text x="90" y="89.8" transform="rotate(-90 90 89.8)">1*2</text>
<text x="94.9" y="89.8" transform="rotate(-90 94.9 89.8)">35*2</text>
<text x="71.6" y="94.8">2</text>
<text x="75.4" y="95.9">DCC</text>
<text x="106.6" y="95.9">P16</text>
<text x="112.9" y="94.8">22</text>
<text x="71.6" y="99.7">4</text>
<text x="75.4" y="100.8">P00/AREF0</text>
<text x="91.1" y="96.9" transform="rotate(-90 91.1 96.9)">VDD</text>
<text x="96" y="98.1" transform="rotate(-90 96 98.1)">AVDD</text>
<text x="106.6" y="98.3">P17</text>
<text x="106.6" y="100.8">P18</text>
<text x="112.9" y="97.2">25</text>
<text x="112.9" y="99.7">26</text>
<text x="71.6" y="102.2">5</text>
<text x="71.6" y="104.6">6</text>
<text x="71.6" y="107.1">7</text>
<text x="75.4" y="103.2">P01/AIN2</text>
<text x="75.4" y="105.7">P02/AIN3</text>
<text x="106.6" y="103.3">P19</text>
<text x="106.6" y="105.7">P20</text>
<text x="112.9" y="102.2">27</text>
<text x="112.9" y="104.6">28</text>
<text x="112.9" y="107.1">40</text>
<text x="71.6" y="109.6">8</text>
<text x="71.6" y="112">9</text>
<text x="75.4" y="108.2">P03/AIN4</text>
<text x="75.4" y="110.6">P04/AIN5</text>
<text x="75.4" y="113.1">P05/AIN6</text>
<text x="106.6" y="108.2">P21</text>
<text x="106.6" y="110.6">P22</text>
<text x="106.6" y="113.1">P23</text>
<text x="112.9" y="109.6">41</text>
<text x="112.9" y="112">42</text>
<text x="140.6" y="112">1</text>
<text x="147.4" y="112">3</text>
<text x="70.5" y="114.5">10</text>
<text x="70.5" y="116.9">11</text>
<text x="75.4" y="115.6">P06/AIN7/AREF1</text>
<text x="75.4" y="118">P07</text>
<text x="106.6" y="118">P24</text>
<text x="112.9" y="116.9">43</text>
<text x="112.9" y="119.4">44</text>
<text x="70.5" y="121.9">14</text>
<text x="70.5" y="124.3">15</text>
<text x="75.4" y="123">P08</text>
<text x="75.4" y="125.4">P09</text>
<text x="97" y="123">P26/AIN0/XL2</text>
<text x="97" y="125.4">P27/AIN1/XL1</text>
<text x="106.6" y="120.5">P25</text>
<text x="112.9" y="121.9">45</text>
<text x="112.9" y="124.3">46</text>
<text x="70.5" y="126.8">16</text>
<text x="70.5" y="129.3">17</text>
<text x="70.5" y="131.7">18</text>
<text x="75.4" y="127.9">P10</text>
<text x="75.4" y="130.3">P11</text>
<text x="106.6" y="127.9">P28</text>
<text x="106.6" y="130.3">P29</text>
<text x="112.9" y="126.8">47</text>
<text x="112.9" y="129.3">48</text>
<text x="112.9" y="131.7">3</text>
<text x="70.5" y="134.2">19</text>
<text x="70.5" y="136.6">20</text>
<text x="75.4" y="132.8">P12</text>
<text x="75.4" y="135.3">P13</text>
<text x="75.4" y="137.7">P14</text>
<text x="106.3" y="137.7">XC1</text>
<text x="106.6" y="132.8">P30</text>
<text x="112.9" y="136.6">37</text>
<text x="70.5" y="139.1">21</text>
<text x="75.4" y="140.2">P15</text>
<text x="106.3" y="140.2">XC2</text>
<text x="112.9" y="139.1">38</text>
<text x="70.5" y="144">23</text>
<text x="70.5" y="146.5">24</text>
<text x="75.4" y="145.1">SWDIO/RESET</text>
<text x="75.4" y="147.6">SWDCLK</text>
<text x="104.9" y="145.1">ANT1</text>
<text x="104.9" y="147.6">ANT2</text>
<text x="112.9" y="144">31</text>
<text x="112.9" y="146.5">32</text>
<text x="112.9" y="149">30</text>
<text x="151.8" y="145.1">ANT1</text>
<text x="151.8" y="147.6">ANT2</text>
<text x="169" y="145.1">SE</text>
<text x="102" y="150.1">VDD_PA</text>
<text x="104.7" y="155">DEC1</text>
<text x="112.9" y="153.9">39</text>
<text x="151.8" y="150">VDD_PA</text>
<text x="167.2" y="150.1">GND</text>
<text x="93.6" y="159.3" transform="rotate(-90 93.6 159.3)">GND</text>
<text x="104.7" y="157.4">DEC2</text>
<text x="112.9" y="156.4">29</text>
<text x="92.5" y="166.2" transform="rotate(-90 92.5 166.2)">13*4</text>
</g>
<g font-size="1.7" fill="#808080">
<text x="155.6" y="41.5">SWDIO</text>
<text x="155.6" y="44">SWDCLK</text>
<text x="71.2" y="65.1">PIN1</text>
<text x="80.5" y="65.1">PIN12</text>
<text x="102.7" y="65.1">PIN36</text>
<text x="52.9" y="70.5" transform="rotate(-90 52.9 70.5)">L2</text>
<text x="157.5" y="73.6">P08</text>
<text x="157.5" y="76">P07</text>
<text x="180.3" y="73.6">SWDCLK</text>
<text x="180.3" y="76">SWDIO</text>
<text x="234.5" y="76">P25</text>
<text x="234.5" y="73.6">P24</text>
<text x="158.4" y="78.5">A7</text>
<text x="158.4" y="81">A6</text>
<text x="158.4" y="83.4">A5</text>
<text x="180.3" y="83.4">P09</text>
<text x="180.3" y="81">P10</text>
<text x="180.3" y="78.5">P11</text>
<text x="201.2" y="78.5">V+/1.4F</text>
<text x="234.5" y="81">A1</text>
<text x="234.5" y="78.5">A0</text>
<text x="52.9" y="87.7" transform="rotate(-90 52.9 87.7)">L3</text>
<text x="56.4" y="87.7" transform="rotate(-90 56.4 87.7)">10uH</text>
<text x="118.7" y="95.7">STORM_CLK/1.1F</text>
<text x="118.7" y="98.2">STORM_CTS/1.1F</text>
<text x="118.7" y="100.7">STORM_RTS/1.1F</text>
<text x="118.7" y="103.1">STORM_INT/1.2C</text>
<text x="142.1" y="107.4">16MHz</text>
<text x="142.1" y="105">X2</text>
<text x="64.8" y="113">A6</text>
<text x="64.8" y="110.5">A5</text>
<text x="118.7" y="108.1">SCL/1.8C</text>
<text x="118.7" y="110.5">SDA/1.8C</text>
<text x="63.8" y="117.9">P07</text>
<text x="64.8" y="115.4">A7</text>
<text x="118.7" y="117.9">P24</text>
<text x="63.8" y="122.8">P08</text>
<text x="63.8" y="125.3">P09</text>
<text x="118.7" y="120.4">P25</text>
<text x="118.7" y="125.3">A1</text>
<text x="118.7" y="122.8">A0</text>
<text x="63.8" y="127.8">P10</text>
<text x="63.8" y="130.2">P11</text>
<text x="118.7" y="127.8">PROG_RX</text>
<text x="118.7" y="130.2">PROG_TX</text>
<text x="53.4" y="137.6">STORM_TX/1.1E</text>
<text x="53.2" y="140.1">STORM_RX/1.1E</text>
<text x="57" y="147.5">SWDCLK</text>
<text x="58.5" y="145">SWDIO</text>
</g>
<g font-size="1.1" fill="#800000">
<text x="124" y="35.8">INT</text>
<text x="89.5" y="60.4">INT</text>
<text x="210.2" y="65.3">INT</text>
</g>
<text font-size="1" fill="#808080" x="143.4" y="114.8">GND</text>
</svg>
